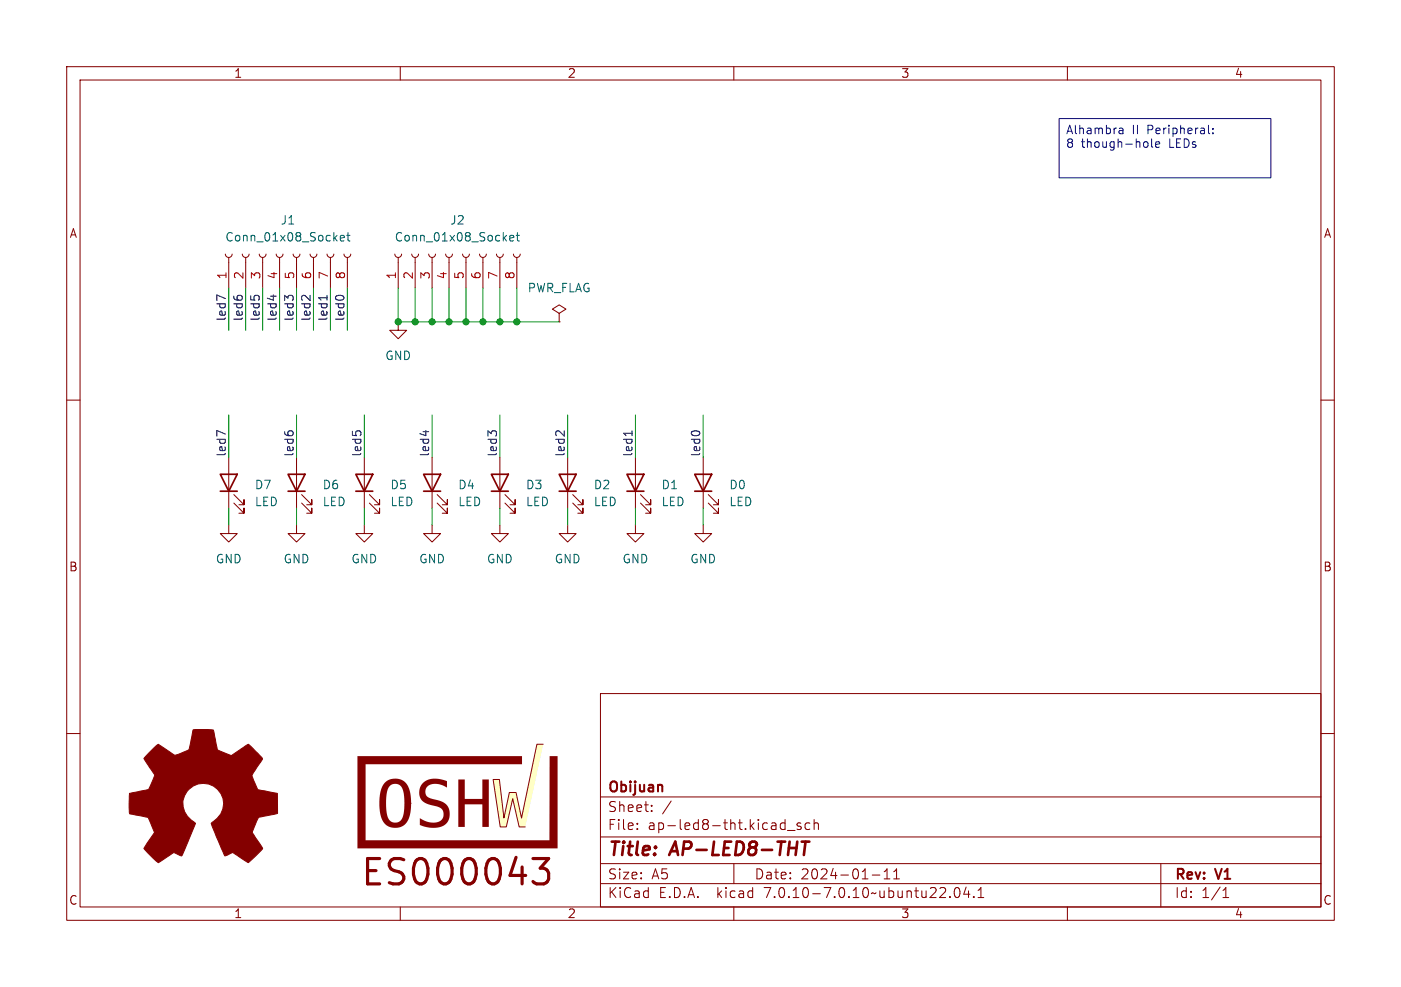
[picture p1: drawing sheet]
<svg xmlns="http://www.w3.org/2000/svg" width="210mm" height="148mm" viewBox="0 0 210 148" stroke-linecap="round" stroke-linejoin="round" font-family="sans-serif">
<g fill="none" stroke="#840000" stroke-width=".15">
<path d="M10 10h190v128h-190zM12 12h186v124h-186zM60 10v2M110 10v2M160 10v2M59.2 38.1a.51 .51 0 0 0 .5 .5 .51 .51 0 0 0 .5-.5M59.7 38.6v4.6M61.7 38.1a.51 .51 0 0 0 .5 .5 .51 .51 0 0 0 .5-.5M62.2 38.6v4.6M64.3 38.1a.51 .51 0 0 0 .5 .5 .51 .51 0 0 0 .5-.5M64.8 38.6v4.6M66.8 38.1a.51 .51 0 0 0 .5 .5 .51 .51 0 0 0 .5-.5"/>
<path d="M67.3 38.6v4.6M69.3 38.1a.51 .51 0 0 0 .5 .5 .51 .51 0 0 0 .6-.5M69.8 38.6v4.6M71.9 38.1a.51 .51 0 0 0 .5 .5 .51 .51 0 0 0 .5-.5M72.4 38.6v4.6M74.4 38.1a.51 .51 0 0 0 .5 .5 .51 .51 0 0 0 .5-.5M74.9 38.6v4.6M77 38.1a.51 .51 0 0 0 .5 .5 .51 .51 0 0 0 .5-.5M77.5 38.6v4.6M10 60h2M59.7 48.3v1.2h1.3l-1.3 1.3-1.3-1.3h1.3M198 60h2"/>
<path d="M54.6 78.7v1.3h1.3l-1.3 1.3-1.3-1.3h1.3M54.6 68.6v7.6M55.4 75.4l1.5 1.6v-.8v.8h-.8M55.4 74.2l1.5 1.5v-.8v.8h-.8M64.8 78.7v1.3h1.2l-1.2 1.3-1.3-1.3h1.3M64.8 68.6v7.6M65.5 75.4l1.6 1.6v-.8v.8h-.8M65.5 74.2l1.6 1.5v-.8v.8h-.8M74.9 78.7v1.3h1.3l-1.3 1.3-1.2-1.3h1.2M74.9 68.6v7.6M75.7 75.4l1.5 1.6v-.8v.8h-.7M75.7 74.2l1.5 1.5v-.8v.8h-.7"/>
<path d="M85.1 78.7v1.3h1.3l-1.3 1.3-1.3-1.3h1.3M85.1 68.6v7.6M85.9 75.4l1.5 1.6v-.8v.8h-.8M85.9 74.2l1.5 1.5v-.8v.8h-.8M95.2 78.7v1.3h1.3l-1.3 1.3-1.2-1.3h1.2M95.2 68.6v7.6M96 75.4l1.5 1.6v-.8v.8h-.7M96 74.2l1.5 1.5v-.8v.8h-.7M105.4 78.7v1.3h1.3l-1.3 1.3-1.3-1.3h1.3M10 110h2M90 104h108v32h-108zM90 119.5h108"/>
<path d="M198 110h2M60 136v2M90 132.5h108M90 129.5h108M90 125.5h108M95.5 124.2v.2M95.5 123.5v.1M97.7 121.5v.2M97.7 120.8v.1M100.6 120.1l-1.3 1.9M110 136v2M110 129.5v3"/>
<path d="M117.5 123.4l.2 .1M117.7 122.9v1.5M117.7 124.3l-.2 .1M118 124.5h1.2M120 123.5l-.3-.1-.2 .2v.2l.5 .2v.3h-.5M121.4 123.5l-.4-.1-.3 .3v.4l.1 .2h.6M122 123.5a.37 .37 0 0 1 .7 .1v.8M122 122.9v1.5M130.8 131.2h1.1M132.5 131.8h.9M132.5 130.7l.5-.4v1.5M134 131.8h.8"/>
<path d="M134 130.7l.4-.4v1.5M142.4 134.4v.2M143.2 133.2l.3-.1a.94 .94 0 0 1 0 1.5h-.1a.91 .91 0 0 1-.2-1.4zM144.8 133l-.3 1.1h.9M145.2 133.6v1M146 134.4v.2M146.6 134.6h.9M146.6 133.5l.4-.4v1.5M160 136v2M174 129.5v6.5M183.3 134.6h.9M183.3 133.5l.5-.4v1.5"/>
</g>
<path d="M120.2 126.2h1.1M120.7 126.2l-.2 2" fill="none" stroke="#840000" stroke-width=".4"/>
<path d="M53.3 71.1h2.6l-1.3 2.6zM53.3 73.7h2.6M63.5 71.1h2.5l-1.2 2.6zM63.5 73.7h2.5M73.7 71.1h2.5l-1.3 2.6zM73.7 73.7h2.5M83.8 71.1h2.6l-1.3 2.6zM83.8 73.7h2.6M94 71.1h2.5l-1.3 2.6zM94 73.7h2.5" fill="none" stroke="#840000" stroke-width=".25"/>
<path d="M76.4 35.7l.6-.1v-.2l-.4-.1-.2 .2 .1 .6h.5M77.4 35.3h.5M77.6 34.9v1.1l.3 .1" fill="none" stroke="#006464" stroke-width=".15"/>
<path d="M73.9 116.9h1l.6 5.8 .8-3.9h1.1l.8 3.9 2.3-11.1h.9l-2.7 12.4h-.9l-.9-4.2-1 4.2h-.9z" fill="#ffffc2"/>
<path d="M67 117.1h.1M81.4 111.6h-.9l-2.3 11.1-.8-3.9h-1.1l-.8 3.9-.6-5.8h-1l1.1 7.1h.9l1-4.2 .9 4.2h.9M61.6 120.5h.1" fill="none" stroke="#840000" stroke-width=".15"/>
<g fill="#840000">
<path d="M53.6 113.4h24.6v1.2h-23.4v11.4h27.6v-12.6h1.2v13.8h-30z"/>
<path d="M68.7 116.9h1v2.9h2.6v-2.9h1v7.1h-1v-3.4h-2.6v3.4h-1z"/>
<path d="M57.7 117.3l.3-.2a2.28 2.28 0 0 1 3.5 1.9 5.7 5.7 0 0 1-.7 4.5l-.5 .4a2.27 2.27 0 0 1-3.3-2l-.1-1.4h1a4.1 4.1 0 0 0 .4 2.4l.6 .4a1.29 1.29 0 0 0 1.6-1.4 6.1 6.1 0 0 0-.3-3.9l-.6-.4a1.29 1.29 0 0 0-1.6 1.4l-.1 1.5h-1a4.2 4.2 0 0 1 .8-3.2z"/>
<path d="M63.4 117.4a3.4 3.4 0 0 1 3.6-.3v1a2.3 2.3 0 0 0-3.1 0l-.1 .6 .2 .7 .5 .3 1 .3a2.12 2.12 0 0 1 1.9 2.4 2.12 2.12 0 0 1-2.6 1.7l-1-.1-.9-.3v-1a2.64 2.64 0 0 0 3.3 .2l.3-.7-.2-.8-.6-.4-1.1-.3a1.92 1.92 0 0 1-1.7-1.2 1.92 1.92 0 0 1 .5-2.1z"/>
</g>
<path d="M79.9 128.7h2.3l-1.2 1.5a1.03 1.03 0 0 1 1.2 .7v.9l-.3 .6-.4 .1h-1.1l-.3-.1" fill="none" stroke="#840000" stroke-width=".48"/>
<path d="M33 71.1h2.6l-1.3 2.6zM33 73.7h2.6M43.2 71.1h2.5l-1.3 2.6zM43.2 73.7h2.5M104.1 71.1h2.6l-1.3 2.6zM104.1 73.7h2.6" fill="none" stroke="#840000" stroke-width=".25"/>
<g fill="none" stroke="#840000" stroke-width=".15">
<path d="M33.8 38.1a.51 .51 0 0 0 .5 .5 .51 .51 0 0 0 .5-.5M34.3 38.6v4.6M36.3 38.1a.51 .51 0 0 0 .5 .5 .51 .51 0 0 0 .5-.5M36.8 38.6v4.6M38.9 38.1a.51 .51 0 0 0 .5 .5 .51 .51 0 0 0 .5-.5M39.4 38.6v4.6M41.4 38.1a.51 .51 0 0 0 .5 .5 .51 .51 0 0 0 .5-.5M41.9 38.6v4.6M43.9 38.1a.51 .51 0 0 0 .5 .5 .51 .51 0 0 0 .6-.5M44.4 38.6v4.6M46.5 38.1a.51 .51 0 0 0 .5 .5 .51 .51 0 0 0 .5-.5M47 38.6v4.6"/>
<path d="M49 38.1a.51 .51 0 0 0 .5 .5 .51 .51 0 0 0 .5-.5M49.5 38.6v4.6M51.6 38.1a.51 .51 0 0 0 .5 .5 .51 .51 0 0 0 .5-.5M52.1 38.6v4.6M83.8 47l1-.6-1-.7-1 .7 1 .6v1.3M83.8 48.3h.1M34.3 78.7v1.3h1.3l-1.3 1.3-1.3-1.3h1.3M34.3 68.6v7.6M35.1 75.4l1.5 1.6v-.8v.8h-.8M35.1 74.2l1.5 1.5v-.8v.8h-.8M44.4 78.7v1.3h1.3l-1.3 1.3-1.2-1.3h1.2M44.4 68.6v7.6"/>
<path d="M45.2 75.4l1.5 1.6v-.8v.8h-.7M45.2 74.2l1.5 1.5v-.8v.8h-.7M105.4 68.6v7.6M106.2 75.4l1.5 1.6v-.8v.8h-.8M106.2 74.2l1.5 1.5v-.8v.8h-.8"/>
</g>
<path d="M22.2 113l1.5-1.4 2.4 1.6a4.7 4.7 0 0 0 2.2-.8l.7-3h2.9l.1 .2 .6 2.9 2.1 .8 2.5-1.7 2.1 2.1v.1l-1.3 2-.2 .6 .8 2 3 .6v3l-2.8 .6-1 2.2 1.6 2.4-1.9 1.9-.3 .3-2.2-1.5a.63 .63 0 0 0-.7 .2l-.6 .2-2-4.9a3.2 3.2 0 0 0 .9-5 3.1 3.1 0 0 0-4.7 .4 3.1 3.1 0 0 0 1.3 4.5l.1 .2-2 4.8-1.1-.4a.8 .8 0 0 0-.8 .4l-1.7 1.1-1.6-1.5-.5-.7 1.6-2.4-1-2.2-2.7-.6-.1-.1v-2.9l2.9-.6 .6-1.4a.82 .82 0 0 0 0-1.2l-1.3-2.1z" fill="#840000" stroke="#840000" stroke-width=".15"/>
<path d="M51 35.7l.6-.1v-.2l-.4-.1-.2 .2 .1 .6h.5M52 35.3h.5M52.2 34.9v1.1l.3 .1" fill="none" stroke="#006464" stroke-width=".15"/>
<g fill="none" stroke="#0f0f0f" stroke-width=".15">
<path d="M33.8 44.8l-1.3-.6v.9M35.6 44.4l.2-.1 .5 .1M37.6 44.3v.7M38.1 44.4l.2-.1 .5 .1M41 44.2v.8M43.2 44.7l-.5-.4v.8M43.2 44.4l.2-.1 .5 .1M46.5 44.3v.8l-.7-.8h-.4l-.1 .1M49 44.3v.7M50.4 44.4l.4-.1 .6 .1M33.8 65.1l-1.3-.6v.9M43.2 64.7l.2-.1 .5 .1"/>
<path d="M52.8 64.7v.6M53.4 64.7l.2-.1 .4 .1M63.8 64.5v.8M73.6 65l-.5-.4v.8M73.7 64.7l.2-.1 .5 .1M84.6 64.6v.8l-.7-.7-.4-.1-.1 .1M94.7 64.6v.7M103.7 64.7l.4-.1 .7 .1"/>
</g>
<path d="M158.7 17.8h31.8v8.9h-31.8zM167.8 19.3h.5v.8M167.8 20h.5M168.3 19.5l-.5 .1M181.2 18.8v1.1l.1 .2M181.8 19.9v.2M181.8 19.3v.1M172 21.4l.1 .5-.1 .1M172.6 20.8v1.1l.2 .2M173.2 21.4l.1 .6h.5M173.8 21.4v.2l-.6 .1" fill="none" stroke="#0000c2" stroke-width=".15"/>
<g fill="none" stroke="#009600" stroke-width=".15">
<path d="M34.3 43.2v6.3M36.8 43.2v6.3M39.4 43.2v6.3M41.9 43.2v6.3M44.4 43.2v6.3M47 43.2v6.3M49.5 43.2v6.3M52.1 43.2v6.3M59.7 43.2v5.1h24.1M62.2 43.2v5.1M64.8 43.2v5.1M67.3 43.2v5.1"/>
<path d="M69.8 43.2v5.1M72.4 43.2v5.1M74.9 43.2v5.1M77.5 43.2v5.1M34.3 62.2v6.4M34.3 76.2v2.5M44.4 62.2v6.4M44.4 76.2v2.5M54.6 62.2v6.4M54.6 76.2v2.5M64.8 62.2v6.4M64.8 76.2v2.5"/>
<path d="M74.9 62.2v6.4M74.9 76.2v2.5M85.1 62.2v6.4M85.1 76.2v2.5M95.2 62.2v6.4M95.2 76.2v2.5M105.4 62.2v6.4M105.4 76.2v2.5"/>
</g>
<g fill="#009600" stroke="#009600" stroke-width=".15">
<circle cx="67.3" cy="48.3" r=".46"/>
<circle cx="59.7" cy="48.3" r=".46"/>
<circle cx="62.2" cy="48.3" r=".46"/>
<circle cx="64.8" cy="48.3" r=".46"/>
<circle cx="74.9" cy="48.3" r=".46"/>
<circle cx="77.5" cy="48.3" r=".46"/>
<circle cx="72.4" cy="48.3" r=".46"/>
<circle cx="69.8" cy="48.3" r=".46"/>
</g>
<text font-size="5.3" fill="#840000" x="53.9" y="133.4">ES000043</text>
<g font-size="2.8" fill="#840000">
<text x="91" y="128.9">Title:</text>
<text x="100.7" y="128.9">AP-LED8-THT</text>
</g>
<g font-size="2.1" fill="#840000">
<text x="91" y="119.2">Obijuan</text>
<text x="91" y="124.7">File:</text>
<text x="91" y="122">Sheet:</text>
<text x="97.1" y="124.7">ap-led8-tht.kicad_sch</text>
<text x="91" y="134.9">KiCad</text>
<text x="91" y="132.1">Size:</text>
<text x="97.7" y="132.1">A5</text>
<text x="98.7" y="134.9">E.D.A.</text>
<text x="107.6" y="134.9">kicad</text>
<text x="113" y="132.1">Date:</text>
<text x="114.9" y="134.9">7.0.10-7.0.10~ubuntu22.04.1</text>
<text x="120" y="132.1">2024-01-11</text>
<text x="176" y="132.3">Rev:</text>
<text x="176" y="134.9">Id:</text>
<text x="180.1" y="134.9">1/1</text>
<text x="182.4" y="132.3">V1</text>
</g>
<g font-size="1.8" fill="#840000">
<text x="35" y="11.9">1</text>
<text x="85" y="11.9">2</text>
<text x="135" y="11.9">3</text>
<text x="185" y="11.9">4</text>
<text x="10.3" y="35.9">A</text>
<text x="198.4" y="35.9">A</text>
<text x="10.3" y="85.9">B</text>
<text x="198.3" y="85.9">B</text>
<text x="10.3" y="135.9">C</text>
<text x="35" y="137.9">1</text>
<text x="85" y="137.9">2</text>
<text x="135" y="137.9">3</text>
<text x="185" y="137.9">4</text>
<text x="198.3" y="135.9">C</text>
</g>
<g font-size="1.8" fill="#0000c2">
<text x="159.7" y="20.5">Alhambra</text>
<text x="159.7" y="22.5">8</text>
<text x="162.1" y="22.5">though-hole</text>
<text x="169.7" y="20.5">II</text>
<text x="172.1" y="20.5">Peripheral:</text>
<text x="175.3" y="22.5">LEDs</text>
</g>
<g font-size="1.8" fill="#006464">
<text x="42" y="33.9">J1</text>
<text x="67.4" y="33.9">J2</text>
<text x="33.7" y="36.4">Conn_01x08_Socket</text>
<text x="59.1" y="36.4">Conn_01x08_Socket</text>
<text x="79" y="44">PWR_FLAG</text>
<text x="57.7" y="54.2">GND</text>
<text x="38.1" y="73.6">D7</text>
<text x="38.1" y="76.1">LED</text>
<text x="48.3" y="73.6">D6</text>
<text x="48.3" y="76.1">LED</text>
<text x="58.4" y="73.6">D5</text>
<text x="58.4" y="76.1">LED</text>
<text x="68.6" y="73.6">D4</text>
<text x="68.6" y="76.1">LED</text>
<text x="78.7" y="73.6">D3</text>
<text x="78.7" y="76.1">LED</text>
<text x="88.9" y="73.6">D2</text>
<text x="88.9" y="76.1">LED</text>
<text x="99.1" y="73.6">D1</text>
<text x="99.1" y="76.1">LED</text>
<text x="109.2" y="73.6">D0</text>
<text x="109.2" y="76.1">LED</text>
<text x="32.3" y="84.7">GND</text>
<text x="42.4" y="84.7">GND</text>
<text x="52.6" y="84.7">GND</text>
<text x="62.7" y="84.7">GND</text>
<text x="72.9" y="84.7">GND</text>
<text x="83.1" y="84.7">GND</text>
<text x="93.2" y="84.7">GND</text>
<text x="103.4" y="84.7">GND</text>
</g>
<g font-size="1.8" fill="#a90000">
<text x="34" y="42" transform="rotate(-90 34 42)">1</text>
<text x="36.6" y="42" transform="rotate(-90 36.6 42)">2</text>
<text x="39.1" y="42" transform="rotate(-90 39.1 42)">3</text>
<text x="41.7" y="42" transform="rotate(-90 41.7 42)">4</text>
<text x="44.2" y="42" transform="rotate(-90 44.2 42)">5</text>
<text x="46.7" y="42" transform="rotate(-90 46.7 42)">6</text>
<text x="49.3" y="42" transform="rotate(-90 49.3 42)">7</text>
<text x="51.8" y="42" transform="rotate(-90 51.8 42)">8</text>
<text x="59.4" y="42" transform="rotate(-90 59.4 42)">1</text>
<text x="62" y="42" transform="rotate(-90 62 42)">2</text>
<text x="64.5" y="42" transform="rotate(-90 64.5 42)">3</text>
<text x="67.1" y="42" transform="rotate(-90 67.1 42)">4</text>
<text x="69.6" y="42" transform="rotate(-90 69.6 42)">5</text>
<text x="72.1" y="42" transform="rotate(-90 72.1 42)">6</text>
<text x="74.7" y="42" transform="rotate(-90 74.7 42)">7</text>
<text x="77.2" y="42" transform="rotate(-90 77.2 42)">8</text>
</g>
<g font-size="1.8" fill="#0f0f0f">
<text x="33.9" y="48.3" transform="rotate(-90 33.9 48.3)">led7</text>
<text x="36.5" y="48.3" transform="rotate(-90 36.5 48.3)">led6</text>
<text x="39" y="48.3" transform="rotate(-90 39 48.3)">led5</text>
<text x="41.6" y="48.3" transform="rotate(-90 41.6 48.3)">led4</text>
<text x="44.1" y="48.3" transform="rotate(-90 44.1 48.3)">led3</text>
<text x="46.6" y="48.3" transform="rotate(-90 46.6 48.3)">led2</text>
<text x="49.2" y="48.3" transform="rotate(-90 49.2 48.3)">led1</text>
<text x="51.7" y="48.3" transform="rotate(-90 51.7 48.3)">led0</text>
<text x="33.9" y="68.6" transform="rotate(-90 33.9 68.6)">led7</text>
<text x="44.1" y="68.6" transform="rotate(-90 44.1 68.6)">led6</text>
<text x="54.3" y="68.6" transform="rotate(-90 54.3 68.6)">led5</text>
<text x="64.4" y="68.6" transform="rotate(-90 64.4 68.6)">led4</text>
<text x="74.6" y="68.6" transform="rotate(-90 74.6 68.6)">led3</text>
<text x="84.7" y="68.6" transform="rotate(-90 84.7 68.6)">led2</text>
<text x="94.9" y="68.6" transform="rotate(-90 94.9 68.6)">led1</text>
<text x="105.1" y="68.6" transform="rotate(-90 105.1 68.6)">led0</text>
</g>
</svg>
